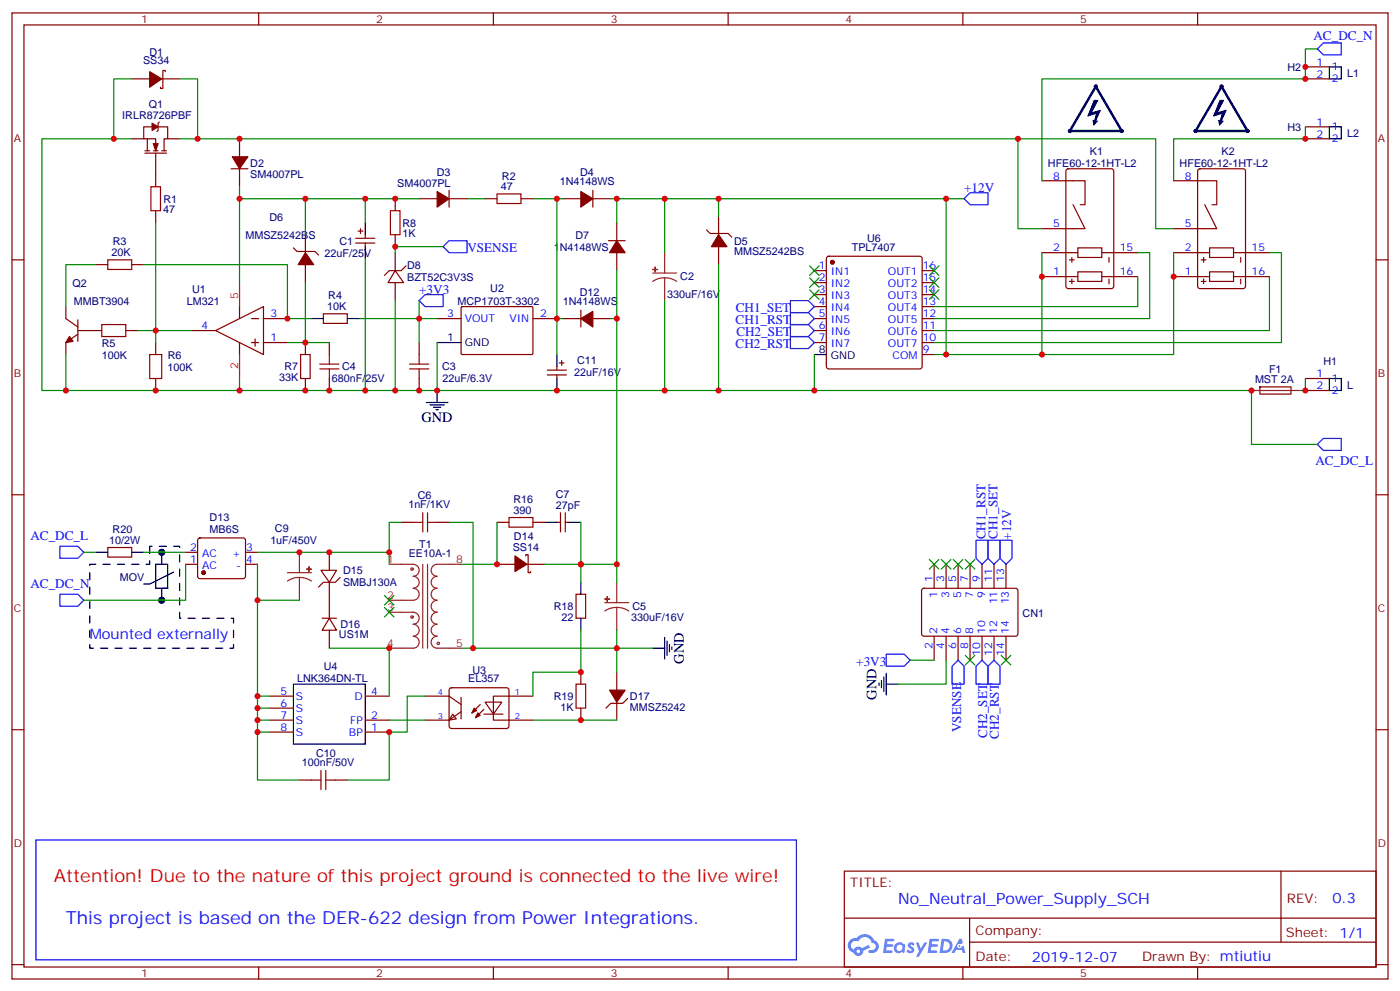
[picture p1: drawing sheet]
<svg xmlns="http://www.w3.org/2000/svg" width="412mm" height="292mm" viewBox="0 0 412 292" stroke-linecap="round" stroke-linejoin="round" font-family="sans-serif">
<g fill="none" stroke="#000" stroke-width=".35">
<path d="M391.6 19.7h3.5v3.5h-3.5zM391.6 37.3h3.5v3.6h-3.5zM107.6 65.5v3.6M107.6 72.6v3.5M91.7 93.8h3.5M102.3 93.8h3.5M128.8 100.8h7M391.6 111.4h3.5v3.5h-3.5zM45.9 166.1h3.5v7h-3.5zM47.6 162.6v3.5M49.4 173.1h-1.8v3.6M51.2 168.4l-7.1 3.5h-1.8"/>
<path d="M86.4 201.4h21.2v17.6h-21.2z"/>
</g>
<path d="M10.6 247.2h224v35.3h-224z" fill="none" stroke="#00f" stroke-width=".35"/>
<path d="M44.1 160.8v5.3h-17.6v24.7h42.3v-8.8h-15.9v-21.2h-8.8" fill="none" stroke="#000" stroke-width=".35" stroke-dasharray="2.1 2.1"/>
<g fill="#000" stroke="#000" stroke-width=".35">
<circle cx="47.6" cy="162.6" r=".88"/>
<circle cx="47.6" cy="176.7" r=".88"/>
</g>
<g fill="none" stroke="#870000" stroke-width=".35">
<path d="M3.5 3.8h405.4v284.3h-405.4zM7.1 7.3h398.2v277.3h-398.2zM76.2 3.8v3.5M145.3 3.8v3.5M214.5 3.8v3.5M283.6 3.8v3.5M352.8 3.8v3.5M384.5 19.7h7.1M38.8 23.2h5.3M47.6 23.2h5.3M48.7 21.1v-.4h-.7v5.3h-.7v-.3M384.5 23.2h7.1"/>
<path d="M384.5 37.3h7.1M68.1 49.7h4.9M70.6 40.9v5.2M70.6 49.7v5.3M123.5 58.5h5.3M132.3 58.5h5.3M132.3 56v5M142.9 58.5h3.5M153.5 58.5h3.5M165.8 58.5h5.3M174.6 58.5h5.3M174.6 56v5"/>
<path d="M384.5 40.9h7.1M3.5 76.5h3.6M28.2 77.9h3.5M38.8 77.9h3.5M86.4 73l1.1 1h5.3l1 1.1M90 69.1v5.3M90 77.9v5.3M104.8 70.1h5.6M104.8 71.5h5.6M105.5 68h1.4M106.2 67.3v1.4M107.6 69.1v1"/>
<path d="M107.6 71.5v1.1M179.2 70.8h4.9M181.7 65.5v5.3M181.7 74.4v5.3M208.1 67.7l1.1 1h5.3l1 1.1M211.7 63.8v5.3M211.7 72.6v5.3M405.3 76.5h3.6M19.4 90.2v3.6l3.5 2.4M22.9 98.4l-3.5 2.4v3.6M22.9 94.1v6.4M22.9 97.3h7.1"/>
<path d="M37 97.3h3.6M56.4 97.3h7.1M63.5 97.3l14.1-7.1v14.2zM70.6 90.2v3.6M74.1 93.8h2.1M75.1 99.8v2.1M77.6 93.8h7.1M95.2 92.4h7.1v2.8h-7.1zM128.8 93.8h7M135.9 90.4l.3-.2 20.6 .1 .2 .3-.1 13.6-.3 .2-20.6-.1-.2-.3zM157 93.8h7M165.8 93.8h5.3"/>
<path d="M171.1 91.3v4.9M174.6 93.8h5.3M45.9 100.8v3.6M45.9 111.4v3.5M70.6 100.8v3.6M74.1 100.8h2.1M77.6 100.8h7.1M90 100.8v3.6M90 111.4v3.5M97 100.8v3.6M97 111.4v3.5M384.5 111.4h7.1"/>
<path d="M384.5 114.9h7.1M3.5 145.6h3.6M118.2 153.7h3.5M128.8 153.7h3.5M146.4 153.7h3.5M157 153.7h3.5M405.3 145.6h3.6M97 176.7v5.3M146.4 166.1h5.3M154.9 163.6v-.3h.7v5.3h.7v-.4M155.2 166.1h5.3M271.7 173.3l.5-.2 27.2 .1 .5 .6-.1 13-.6 .5-27.3-.1-.4-.7v-12.7z"/>
<path d="M275.2 166.1v7M278.7 166.1v7M282.2 166.1v7M285.8 166.1v7M289.3 166.1v7M292.8 166.1v7M296.3 166.1v7M94.9 182h4.2M97 182l2.1 3.5h-4.2zM97 185.5v5.3M181.7 197.8v5.3M275.2 187.3v7"/>
<path d="M278.7 187.3v7M282.2 187.3v7M285.8 187.3v7M289.3 187.3v7M292.8 187.3v7M296.3 187.3v7M3.5 214.8h3.6M79.4 204.9h7M79.4 211.9h7M79.4 215.5h7M79.4 208.4h7M107.6 204.9h7.1"/>
<path d="M107.6 211.9h7.1M107.6 215.5h7.1M125.2 204.9h7.1l3.5 2.5M132.5 202.6l.5-.2 16.5 .1 .4 .6v10.9l-.7 .4h-16.5l-.4-.7v-10.6zM133.3 210.2l1.1 1.4-2.1 .3zM135.8 209.5l-3.5 2.4h-7.1M135.8 205.2v6.4M141.5 207.4l-2.5 2.4M142.5 208.8l-2.4 2.4M142.5 210.2h5.7M142.9 206.7h4.9l-2.5 3.5zM157 204.9h-11.7v7h11.7"/>
<path d="M181.7 206.7v5.2M184.9 205.6l-1.5 1.4h-3.5l-1.4 1.4M405.3 214.8h3.6M248.7 256.4h156.6v28.2h-156.6zM377.3 256.4v20.9M248.7 270.2h156.5M285.6 277.3h119.6M285.6 270.2v14.2M3.5 283.9h3.6M76.2 284.6v3.5M145.3 284.6v3.5M214.5 284.6v3.5"/>
<path d="M283.6 284.6v3.5M352.8 284.6v3.5M405.3 283.9h3.6"/>
</g>
<g fill="#870000" stroke="#870000" stroke-width=".35">
<path d="M20.5 99.1l1 1.4-2.1 .3z"/>
<path d="M44.1 21.1l3.5 2.1-3.5 2.5z"/>
<path d="M171.1 93.8l3.5-2.1v4.5z"/>
<path d="M171.1 56.4l3.5 2.1-3.5 2.5z"/>
<path d="M181.7 70.8l2.4 3.6h-4.5z"/>
<path d="M140.8 209.8l.7 .7-1.4 .7z"/>
<path d="M139.7 208.4l.7 .7-1.4 .7z"/>
<path d="M179.6 203.1h4.5l-2.4 3.6z"/>
<path d="M151.7 163.6l3.5 2.5-3.5 2.1z"/>
<path d="M68.4 46.1h4.6l-2.4 3.6z"/>
<path d="M128.8 56.4l3.5 2.1-3.5 2.5z"/>
<path d="M211.7 69.1l2.4 3.5h-4.6z"/>
<path d="M90 74.4l2.4 3.5h-4.6z"/>
</g>
<g fill="none" stroke="#a10000" stroke-width=".35">
<path d="M146.4 57.1h7.1v2.8h-7.1zM31.7 76.5h7.1v2.8h-7.1zM30 95.5h7v3.6h-7zM44.1 104.4h3.5v7h-3.5zM88.5 104.4h2.9v7h-2.9zM94.2 108.6h5.6M94.2 107.2h5.6M97 104.4v2.8M97 108.6v2.8M121.7 153.7h2.8M124.5 150.9v5.7M125.9 153.7h2.9"/>
<path d="M125.9 150.9v5.7M149.9 152.3h7.1v2.9h-7.1z"/>
</g>
<path d="M70.6 83.2v7M70.6 104.4v7" fill="none" stroke="#f00" stroke-width=".35"/>
<g fill="#8c2424" stroke="#8c2424" stroke-width=".35">
<path d="M90.3 167.5h1.4z"/>
<path d="M91 166.8v1.4z"/>
<path d="M192.3 79.3h1.4z"/>
<path d="M193 78.6v1.4z"/>
</g>
<g fill="none" stroke="#8c2424" stroke-width=".35">
<path d="M195.8 74.4v6M192.3 80.4h7M195.8 81.8l1.8 .2 1.7 .8M195.8 81.8l-1.9 .2-1.6 .8M195.8 81.8v6.7M84.7 168.6h7M88.2 170l-1.9 .2-1.6 .8M88.2 170l1.8 .2 1.7 .8M88.2 162.6v6M88.2 170v6.7M114.7 166.1h7a1.76 1.76 0 0 1 1.8 1.8 1.76 1.76 0 0 1-1.8 1.7 1.76 1.76 0 0 1 1.8 1.8 1.76 1.76 0 0 1-1.8 1.7 1.76 1.76 0 0 1 1.8 1.8 1.76 1.76 0 0 1-1.8 1.8h-7M124.5 166.1v24.7"/>
<path d="M125.9 166.1v24.7M135.8 166.1h-7a1.76 1.76 0 0 0-1.8 1.8 1.76 1.76 0 0 0 1.8 1.7 1.76 1.76 0 0 0-1.8 1.8 1.76 1.76 0 0 0 1.8 1.7 1.76 1.76 0 0 0-1.8 1.8 1.76 1.76 0 0 0 1.8 1.8 1.76 1.76 0 0 0-1.8 1.7 1.76 1.76 0 0 0 1.8 1.8 1.76 1.76 0 0 0-1.8 1.8 1.76 1.76 0 0 0 1.8 1.7 1.76 1.76 0 0 0-1.8 1.8 1.76 1.76 0 0 0 1.8 1.8 1.76 1.76 0 0 0-1.8 1.7 1.76 1.76 0 0 0 1.8 1.8h7M114.7 180.2h7a1.76 1.76 0 0 1 1.8 1.8 1.76 1.76 0 0 1-1.8 1.7 1.76 1.76 0 0 1 1.8 1.8 1.76 1.76 0 0 1-1.8 1.8 1.76 1.76 0 0 1 1.8 1.7 1.76 1.76 0 0 1-1.8 1.8h-7"/>
<circle cx="121.4" cy="167.5" r=".35"/>
<circle cx="121.4" cy="181.6" r=".35"/>
<circle cx="129.1" cy="189.4" r=".35"/>
</g>
<g fill="#5487ff">
<path d="M267.7 277.6a1.22 1.22 0 0 1 1.7 .2l-.4 .6a.47 .47 0 0 0-.3-.4 .47 .47 0 0 0-.5 .2l.1 .2a1.14 1.14 0 0 1 .8 1.8 1.14 1.14 0 0 1-1.9 0l-.2-.2 .5-.6 .7 .5a.29 .29 0 0 0 .3-.3 .29 .29 0 0 0-.2-.3 1.04 1.04 0 0 1-.6-1.7z"/>
<path d="M260.7 276.3h2.4l.3 .2-.2 .5-1.8 .1-.1 .8h1.5l.3 .4-.3 .4h-1.6l-.2 1.1h1.7l.2 .3-.2 .3-2.6 .1z"/>
<path d="M273.8 276.3h2.4l.3 .2-.1 .5-1.8 .1-.2 .8h1.6l.3 .4-.4 .4h-1.6l-.1 1.1h1.7l.2 .3-.2 .3-2.6 .1z"/>
<path d="M282.6 276.3h.7l.3 1.3-.6 .3a.69 .69 0 0 0-1 .3 .69 .69 0 0 0 .4 .9 .69 .69 0 0 0 .9-.6l.5-.2 .6 2.2h-.8l-.2-.9h-1.8l-.5 .9h-.8z"/>
<path d="M269.8 277.4h.8l.6 1.8 1.1-1.8h.9l-2.6 4.2h-.8l.9-1.5z"/>
<path d="M277.4 276.3l-.6 4.2h1.3a2.11 2.11 0 0 0 2.5-2.1 2.11 2.11 0 0 0-2.5-2.1zM278.1 277.1a1.39 1.39 0 0 1 1.7 1.4 1.39 1.39 0 0 1-1.8 1.3h-.3z"/>
<path d="M263.7 277.9a1.54 1.54 0 0 0-.1 2.2 1.54 1.54 0 0 0 2.2 .1l.6 .3 .3-2.3-.2-.3h-.4a1.49 1.49 0 0 0-2.4 0zM264 278.9a.94 .94 0 0 1 1.8 0 .94 .94 0 0 1-1.8 0z"/>
<path d="M250.4 276.7a2.18 2.18 0 0 0 1.1 3.7 1.44 1.44 0 0 0 1.6 .9 1.44 1.44 0 0 0 1.2-1.4l2-1.1-.5-.7-1.9 1a1.47 1.47 0 0 0-2.4 .4 1.39 1.39 0 0 1-.7-1.9 1.39 1.39 0 0 1 2-.5 2.12 2.12 0 0 1 2.2-1.3 2.12 2.12 0 0 1 1.9 1.7 1.14 1.14 0 0 1 1.1 1.4 1.14 1.14 0 0 1-1.7 .7 .43 .43 0 0 0-.5 .4 .43 .43 0 0 0 .4 .5 1.98 1.98 0 0 0 2.5-1.2 1.98 1.98 0 0 0-1.2-2.6 3.1 3.1 0 0 0-5.3-.6l-.9 .1zM252.3 280a.55 .55 0 0 1 1.1 0 .55 .55 0 0 1-1.1 0z"/>
<circle cx="282.6" cy="278.4" r=".26"/>
</g>
<g fill="none" stroke="#870000" stroke-width=".35">
<path d="M44.8 37.3h-2.5v3.6h3.6v3.5M46.6 37.3h2.8v3.6h-1.1v3.5M46.9 35.9l-.3 .4v2.1l-.4 .3M38.8 40.9h3.5M42.7 45.1h6.3M42.7 44.4h1.4M43.4 40.9v3.5M45.2 44.4h1.4M45.9 45.1v9.9M47.6 44.4h1.4M49.4 40.9h3.5M116.4 58.5v3.5"/>
<path d="M306.9 53.2h12.7v7.1h-1.4M314.2 49.9l.5-.2h12.7l.6 .4 .1 34.1-.5 .7h-12.9l-.7-.4v-34.1zM345.7 53.2h12.7v7.1h-1.4M353 49.9l.5-.2h12.7l.6 .4 .1 34.1-.5 .7h-12.9l-.7-.4v-34.1zM45.9 62v3.5M116.4 79.7l2.5 3.5h-4.6zM116.4 69.1v3.5M116.4 74.4v5.3M119.6 78.2l-1.4 1.5h-3.5l-1.5 1.4M239.9 79.7h3.5M243.7 75.6l.4-.2h26.8l.5 .2 .2 .5v31.8l-.2 .5-.5 .2h-26.8l-.5-.2-.2-.5v-31.8zM271.6 79.7h3.6"/>
<path d="M306.9 74.4h10.6M315 76.5h1.4M315.7 75.8v1.4M316.1 60.3l3.5 7h-12.7M317.5 73h7.1v2.8h-7.1zM324.6 74.4h10.5M326.7 75.8v1.4M345.7 74.4h10.6M353.8 76.5h1.4M354.5 75.8v1.4M354.9 60.3l3.5 7h-12.7M356.3 73h7.1v2.8h-7.1z"/>
<path d="M363.4 74.4h10.5M365.5 75.8v1.4M116.4 83.2v5.3M239.9 83.2h3.5M239.9 86.7h3.5M239.9 90.2h3.5M239.9 93.8h3.5M239.9 97.3h3.5M271.6 83.2h3.6M271.6 86.7h3.6M271.6 90.2h3.6M271.6 93.8h3.6"/>
<path d="M271.6 97.3h3.6M306.9 81.4h10.6M315 82.8h1.4M315.7 82.1v1.4M317.5 80h7.1v2.8h-7.1zM324.6 81.4h10.5M326.7 82.1v1.4M345.7 81.4h10.6M353.8 82.8h1.4M354.5 82.1v1.4M356.3 80h7.1v2.8h-7.1zM363.4 81.4h10.5"/>
<path d="M365.5 82.1v1.4M123.5 100.8v3.6M123.5 111.4v3.5M161.2 108.9h5.7M161.2 110.3h5.7M164 107.9v1M164 110.3v1.1M164.7 106.8h1.5M165.5 106.1v1.4M239.9 100.8h3.5M271.6 100.8h3.6M271.6 104.4h3.6"/>
<path d="M371.1 113.9h9.2v2.1h-9.1zM58.4 158.5l.5-.2h12.7l.5 .2 .2 .5v10.6l-.2 .5-.5 .2h-12.7l-.5-.2-.2-.5v-10.6zM164 153.7h1.1M165.1 150.9v5.7M166.5 150.9v5.7M166.5 153.7h1.1M31.7 161.1h7.1v2.9h-7.1zM54.7 166.1h3.5M54.7 162.6h3.5M72.3 166.1h3.5M72.3 162.6h3.5M94.5 167.9h4.6l-2.1 3.5z"/>
<path d="M97 162.6v5.3M97 171.4v5.3M100.2 170l-1.4 1.4h-3.6l-1.4 1.4M169.7 174.9h2.8v7.1h-2.8zM171.1 197.8v3.6M171.1 208.4v3.5M88.2 229.6h3.5M98.8 229.6h3.5"/>
</g>
<path d="M44.4 55h2.9v7h-2.9zM115 62h2.8v7.1h-2.8zM120.6 108.6h5.7M120.6 107.2h5.7M123.5 104.4v2.8M123.5 108.6v2.8M169.7 201.4h2.8v7h-2.8zM91.7 229.6h2.8M94.5 226.8v5.6M96 226.8v5.6M96 229.6h2.8" fill="none" stroke="#a10000" stroke-width=".35"/>
<g fill="#870000" stroke="#870000" stroke-width=".35">
<path d="M44.8 36.3l1.8 1-1.8 1.1z"/>
<path d="M45.2 42.3h1.4l-.7 2.1z"/>
<circle cx="60" cy="168.6" r=".53"/>
<circle cx="245.2" cy="77.2" r=".53"/>
</g>
<g fill="#8c2424" stroke="#8c2424" stroke-width=".35">
<path d="M178.2 176.3l1.4 .1z"/>
<path d="M178.9 175.6v1.4z"/>
</g>
<path d="M368.7 114.9h14.1M178.2 177.4h7M181.7 178.8l1.8 .2 1.7 .8M181.7 178.8l-1.9 .2-1.6 .8M181.7 171.4v6M181.7 178.8v6.7" fill="none" stroke="#8c2424" stroke-width=".35"/>
<g fill="none" stroke="#000" stroke-width=".35">
<path d="M125.6 118.5h6.3M126.6 119.2h4.3M127.7 119.9h2.1M128.8 114.9v3.6M164 104.4v3.5M164 111.4v3.5M239.9 104.4h3.5M128.4 120.6h.7M160.5 153.7h3.5M167.6 153.7h3.5M28.2 162.6h3.5M38.8 162.6h3.5"/>
<path d="M171.1 171.4v3.5M171.1 182v3.5M192.3 190.8h3.5M195.8 187.6v6.4M196.5 188.7v4.2M197.2 189.7v2.1M197.9 190.4v.7M260.3 199.2v4.3M261.1 198.2v6.3M258.9 201v.7M259.6 200.3v2.1M261.1 201.4h3.5"/>
</g>
<path d="M322.8 25.5l7.6 13.1h-15.3zM359.8 25.5l7.7 13.1h-15.3z" fill="none" stroke="#000" stroke-width=".71"/>
<g fill="#000" stroke="#000" stroke-width=".29">
<path d="M322.3 29.5h1.1l-2 3.8 2.7-.8-1.4 3.2 .6-.1-1.1 1.2-.2-1.4 .4 .3 .6-2.4-2.5 .8zM359.4 29.5h1l-1.9 3.8 2.7-.8-1.5 3.2 .6-.1-1.1 1.2-.2-1.4 .4 .3 .7-2.4-2.6 .8z"/>
<circle cx="315.1" cy="38.6" r=".44"/>
<circle cx="322.8" cy="25.5" r=".44"/>
<circle cx="330.4" cy="38.6" r=".44"/>
<circle cx="352.2" cy="38.6" r=".44"/>
<circle cx="359.8" cy="25.5" r=".44"/>
<circle cx="367.5" cy="38.6" r=".44"/>
</g>
<g fill="none" stroke="#00f" stroke-width=".35">
<path d="M389.8 12.6h5.3v3.6h-5.3l-1.7-1.8zM284 58.5l1.8-1.8h5.2v3.6h-5.2zM130.5 72.6l1.8-1.8h5.3v3.6h-5.3zM123.5 88.5l1.7-1.8h5.3v3.5h-5.3zM232.8 88.5h5.3l1.8 1.7-1.8 1.8h-5.3zM232.8 92h5.3l1.8 1.8-1.8 1.7h-5.3zM232.8 99.1h5.3l1.8 1.7-1.8 1.8h-5.3zM232.8 95.5h5.3l1.8 1.8-1.8 1.8h-5.3zM388.1 130.8l1.7-1.8h5.3v3.6h-5.3zM287.5 159h3.5v5.3l-1.7 1.8-1.8-1.8zM291 159h3.6v5.3l-1.8 1.8-1.8-1.8zM294.6 159h3.5v5.3l-1.8 1.8-1.7-1.8z"/>
<path d="M17.6 160.8h5.3l1.8 1.8-1.8 1.7h-5.3zM17.6 174.9h5.3l1.8 1.8-1.8 1.7h-5.3zM261.1 192.5h5.2l1.8 1.8-1.8 1.8h-5.2zM282.2 194.3l1.8 1.8v5.3h-3.5v-5.3zM289.3 194.3l1.7 1.8v5.3h-3.5v-5.3zM292.8 194.3l1.8 1.8v5.3h-3.6v-5.3z"/>
</g>
<g fill="none" stroke="#008700" stroke-width=".35">
<path d="M388.1 14.4h-3.6v8.8h-77.6v30M38.8 23.2h-5.3v17.7h-21.2v74h7.1v-10.5M52.9 23.2h5.3v17.7h241.7v26.4h7M384.5 37.3v3.6h-38.8v12.3M33.5 40.9h5.3M52.9 40.9h5.3M70.6 55v3.5M90 58.5v10.6M107.6 58.5h-37v24.7M123.5 58.5h-15.9v7M137.6 58.5h5.3M157 58.5h8.8"/>
<path d="M164 58.5v35.3h1.8M179.9 58.5h1.8v7M181.7 58.5h14.1v15.9M195.8 58.5h15.9v5.3M211.7 58.5h67v45.9h-3.5M278.7 58.5h5.3M299.9 40.9h40.5v26.4h5.3M28.2 77.9h-8.8v12.3M42.3 77.9h42.4v15.9h7M45.9 65.5v31.8h10.5M107.6 76.1v38.8h-37M130.5 72.6h-14.1v1.8"/>
<path d="M181.7 79.7v14.1h-1.8M211.7 77.9v37h-15.9M306.9 74.4v30h-28.2M335.1 74.4h3.6v19.4h-63.5M345.7 74.4v30h-38.8M373.9 74.4h3.6v26.4h-102.3M40.6 97.3h5.3v3.5M90 83.2v17.6h-5.3M105.8 93.8h23M116.4 88.5v26.4M123.5 88.5v12.3M164 93.8v10.6"/>
<path d="M181.7 93.8v72.3M195.8 88.5v26.4h-88.2M335.1 81.4v8.8h-59.9M373.9 81.4v15.9h-98.7M70.6 111.4v3.5h-51.2M90 100.8h7M128.8 100.8v14.1M239.9 104.4v10.5h-28.2M239.9 114.9h128.8v15.9h19.4M384.5 111.4v3.5h-1.7M118.2 153.7h-3.5v8.9M132.3 153.7h7v37.1"/>
<path d="M146.4 153.7v12.4h-10.6M171.1 153.7v17.7M24.7 162.6h3.5M42.3 162.6h12.4M54.7 166.1v10.6h-30M75.8 162.6h38.9v3.5M75.8 166.1v63.5h12.4M75.8 176.7h12.4M160.5 166.1h21.2M181.7 166.1v5.3M97 190.8h17.7v14.1M135.8 190.8h56.5"/>
<path d="M171.1 185.5v12.3h-14.1v7.1M181.7 185.5v12.3M268.1 194.3h7.1M278.7 194.3v7.1h-14.1M75.8 211.9h3.6M75.8 215.5h3.6M75.8 208.4h3.6M75.8 204.9h3.6M114.7 211.9h10.5M125.2 204.9h-5.3v10.6h-5.2v14.1h-12.4M157 211.9h24.7"/>
</g>
<g fill="#c00">
<circle cx="164" cy="114.9" r=".88"/>
<circle cx="97" cy="162.6" r=".88"/>
<circle cx="123.5" cy="114.9" r=".88"/>
<circle cx="171.1" cy="166.1" r=".88"/>
<circle cx="181.7" cy="166.1" r=".88"/>
<circle cx="278.7" cy="58.5" r=".88"/>
<circle cx="181.7" cy="93.8" r=".88"/>
<circle cx="75.8" cy="204.9" r=".88"/>
<circle cx="75.8" cy="211.9" r=".88"/>
<circle cx="88.2" cy="162.6" r=".88"/>
<circle cx="299.9" cy="40.9" r=".88"/>
<circle cx="116.4" cy="58.5" r=".88"/>
<circle cx="107.6" cy="114.9" r=".88"/>
<circle cx="58.2" cy="40.9" r=".88"/>
<circle cx="384.5" cy="114.9" r=".88"/>
<circle cx="181.7" cy="58.5" r=".88"/>
<circle cx="164" cy="58.5" r=".88"/>
<circle cx="90" cy="114.9" r=".88"/>
<circle cx="70.6" cy="40.9" r=".88"/>
<circle cx="128.8" cy="114.9" r=".88"/>
<circle cx="146.4" cy="166.1" r=".88"/>
<circle cx="114.7" cy="190.8" r=".88"/>
<circle cx="97" cy="114.9" r=".88"/>
<circle cx="123.5" cy="93.8" r=".88"/>
<circle cx="19.4" cy="114.9" r=".88"/>
<circle cx="70.6" cy="114.9" r=".88"/>
<circle cx="84.7" cy="93.8" r=".88"/>
<circle cx="70.6" cy="58.5" r=".88"/>
<circle cx="107.6" cy="58.5" r=".88"/>
<circle cx="90" cy="100.8" r=".88"/>
<circle cx="90" cy="58.5" r=".88"/>
<circle cx="114.7" cy="215.5" r=".88"/>
<circle cx="114.7" cy="162.6" r=".88"/>
<circle cx="139.3" cy="190.8" r=".88"/>
<circle cx="181.7" cy="190.8" r=".88"/>
<circle cx="116.4" cy="114.9" r=".88"/>
<circle cx="116.4" cy="72.6" r=".88"/>
<circle cx="45.9" cy="114.9" r=".88"/>
<circle cx="45.9" cy="97.3" r=".88"/>
<circle cx="306.9" cy="81.4" r=".88"/>
<circle cx="345.7" cy="81.4" r=".88"/>
<circle cx="33.5" cy="40.9" r=".88"/>
<circle cx="75.8" cy="215.5" r=".88"/>
<circle cx="75.8" cy="208.4" r=".88"/>
<circle cx="75.8" cy="176.7" r=".88"/>
<circle cx="195.8" cy="58.5" r=".88"/>
<circle cx="195.8" cy="114.9" r=".88"/>
<circle cx="164" cy="93.8" r=".88"/>
<circle cx="171.1" cy="197.8" r=".88"/>
<circle cx="171.1" cy="211.9" r=".88"/>
<circle cx="384.5" cy="40.9" r=".88"/>
<circle cx="384.5" cy="19.7" r=".88"/>
<circle cx="384.5" cy="23.2" r=".88"/>
<circle cx="368.7" cy="114.9" r=".88"/>
<circle cx="211.7" cy="58.5" r=".88"/>
<circle cx="211.7" cy="114.9" r=".88"/>
<circle cx="239.9" cy="114.9" r=".88"/>
<circle cx="278.7" cy="104.4" r=".88"/>
<circle cx="306.9" cy="104.4" r=".88"/>
</g>
<g fill="#c00" stroke="#008700" stroke-width=".35">
<path d="M113.2 175.3l2.9 2.8zM116.1 175.3l-2.9 2.8z"/>
<path d="M113.2 178.8l2.9 2.8zM116.1 178.8l-2.9 2.8z"/>
<path d="M273.8 164.7l2.8 2.8zM276.6 164.7l-2.8 2.8z"/>
<path d="M277.3 164.7l2.8 2.8zM280.1 164.7l-2.8 2.8z"/>
<path d="M280.8 164.7l2.8 2.8zM283.6 164.7l-2.8 2.8z"/>
<path d="M284.3 164.7l2.9 2.8zM287.2 164.7l-2.9 2.8z"/>
<path d="M284.3 192.9l2.9 2.8zM284.3 195.7l2.9-2.8z"/>
<path d="M294.9 192.9l2.8 2.8zM297.7 192.9l-2.8 2.8z"/>
<path d="M273.8 85.3l2.8 2.8zM276.6 85.3l-2.8 2.8z"/>
<path d="M273.8 81.8l2.8 2.8zM276.6 81.8l-2.8 2.8z"/>
<path d="M273.8 78.2l2.8 2.9zM276.6 78.2l-2.8 2.9z"/>
<path d="M238.5 78.2l2.8 2.9zM241.3 78.2l-2.8 2.9z"/>
<path d="M238.5 81.8l2.8 2.8zM241.3 81.8l-2.8 2.8z"/>
<path d="M238.5 85.3l2.8 2.8zM241.3 85.3l-2.8 2.8z"/>
</g>
<text font-size="5.3" fill="#f00" x="15.9" y="259.6">Attention! Due to the nature of this project ground is connected to the live wire!</text>
<text font-size="5.3" fill="#00f" x="19.4" y="271.9">This project is based on the DER-622 design from Power Integrations.</text>
<text font-size="4.6" fill="#00f" x="264.6" y="265.9">No_Neutral_Power_Supply_SCH</text>
<g font-size="4.2">
<text x="124.2" y="124.1">GND</text>
<text x="201.4" y="195.4" transform="rotate(-90 201.4 195.4)">GND</text>
<text x="258.2" y="205.9" transform="rotate(-90 258.2 205.9)">GND</text>
</g>
<g font-size="4.2" fill="#00f">
<text x="26.5" y="188">Mounted externally</text>
<text x="392.5" y="265.7">0.3</text>
<text x="304" y="283">2019-12-07</text>
</g>
<g font-size="3.9" fill="#00f">
<text x="386.9" y="11.8">AC_DC_N</text>
<text x="284" y="56.5">+12V</text>
<text x="137.7" y="74.2">VSENSE</text>
<text x="123.5" y="86.6">+3V3</text>
<text x="216.7" y="95.2">CH1_RST</text>
<text x="216.7" y="91.7">CH1_SET</text>
<text x="216.9" y="98.8">CH2_SET</text>
<text x="216.7" y="102.3">CH2_RST</text>
<text x="387.5" y="136.9">AC_DC_L</text>
<text x="9" y="158.9">AC_DC_L</text>
<text x="290.3" y="158.8" transform="rotate(-90 290.3 158.8)">CH1_RST</text>
<text x="293.9" y="158.6" transform="rotate(-90 293.9 158.6)">CH1_SET</text>
<text x="297.9" y="158.8" transform="rotate(-90 297.9 158.8)">+12V</text>
<text x="9" y="173">AC_DC_N</text>
<text x="252.2" y="195.9">+3V3</text>
<text x="283.1" y="215.5" transform="rotate(-90 283.1 215.5)">VSENSE</text>
<text x="290.7" y="217.3" transform="rotate(-90 290.7 217.3)">CH2_SET</text>
<text x="294.3" y="217.5" transform="rotate(-90 294.3 217.5)">CH2_RST</text>
</g>
<g font-size="3.9" fill="#800">
<text x="250.5" y="261">TITLE:</text>
<text x="379.1" y="265.7">REV:</text>
<text x="287.4" y="275.2">Company:</text>
<text x="378.7" y="275.8">Sheet: 1/1</text>
<text x="287.4" y="282.9">Date:</text>
<text x="336.4" y="282.9">Drawn By: mtiutiu</text>
</g>
<g font-size="3.2" fill="#800">
<text x="41.6" y="6.8">1</text>
<text x="110.8" y="6.8">2</text>
<text x="179.9" y="6.8">3</text>
<text x="249.1" y="6.8">4</text>
<text x="318.2" y="6.8">5</text>
<text x="4.1" y="41.9">A</text>
<text x="405.9" y="41.9">A</text>
<text x="4.1" y="111.1">B</text>
<text x="405.9" y="111.1">B</text>
<text x="4.1" y="180.2">C</text>
<text x="405.9" y="180.2">C</text>
<text x="4.1" y="249.3">D</text>
<text x="405.9" y="249.3">D</text>
<text x="41.6" y="287.6">1</text>
<text x="110.8" y="287.6">2</text>
<text x="179.9" y="287.6">3</text>
<text x="249.1" y="287.6">4</text>
<text x="318.2" y="287.6">5</text>
</g>
<g font-size="3.2" fill="#000080">
<text x="44" y="16.5">D1</text>
<text x="42.1" y="19">SS34</text>
<text x="379.2" y="20.9">H2</text>
<text x="396.9" y="22.7">L1</text>
<text x="36" y="35">IRLR8726PBF</text>
<text x="43.8" y="31.7">Q1</text>
<text x="379.2" y="38.6">H3</text>
<text x="396.9" y="40.3">L2</text>
<text x="321" y="45.6">K1</text>
<text x="359.8" y="45.6">K2</text>
<text x="73.7" y="52.3">SM4007PL</text>
<text x="73.7" y="49">D2</text>
<text x="128.7" y="51.7">D3</text>
<text x="147.9" y="52.8">R2</text>
<text x="170.9" y="51.8">D4</text>
<text x="308.7" y="49.1">HFE60-12-1HT-L2</text>
<text x="347.5" y="49.1">HFE60-12-1HT-L2</text>
<text x="48.1" y="59.6">R1</text>
<text x="117" y="55">SM4007PL</text>
<text x="147.5" y="56">47</text>
<text x="164.9" y="54.4">1N4148WS</text>
<text x="48.1" y="62.8">47</text>
<text x="79.4" y="65">D6</text>
<text x="72.3" y="70.3">MMSZ5242BS</text>
<text x="100" y="72">C1</text>
<text x="118.5" y="69.9">1K</text>
<text x="118.5" y="66.7">R8</text>
<text x="169.5" y="70.3">D7</text>
<text x="216.3" y="72">D5</text>
<text x="255.4" y="71.2">U6</text>
<text x="32.9" y="75.4">20K</text>
<text x="33.2" y="72.2">R3</text>
<text x="95.6" y="75.5">22uF/25V</text>
<text x="163.1" y="73.8">1N4148WS</text>
<text x="216.3" y="75.2">MMSZ5242BS</text>
<text x="250.9" y="73.8">TPL7407</text>
<text x="119.9" y="82.7">BZT52C3V3S</text>
<text x="119.9" y="79.1">D8</text>
<text x="200.4" y="82.5">C2</text>
<text x="21.3" y="84.4">Q2</text>
<text x="21.8" y="89.7">MMBT3904</text>
<text x="55" y="89.7">LM321</text>
<text x="56.6" y="86.2">U1</text>
<text x="96.7" y="88.1">R4</text>
<text x="134.8" y="89.7">MCP1703T-3302</text>
<text x="144.4" y="86">U2</text>
<text x="165.8" y="89.7">1N4148WS</text>
<text x="170.8" y="87.1">D12</text>
<text x="196.5" y="87.8">330uF/16V</text>
<text x="96.4" y="91.3">10K</text>
<text x="30" y="105.6">100K</text>
<text x="30" y="102.1">R5</text>
<text x="49.4" y="105.6">R6</text>
<text x="170" y="107.3">C11</text>
<text x="389.8" y="107.3">H1</text>
<text x="49.4" y="109.1">100K</text>
<text x="82.2" y="112.2">33K</text>
<text x="83.8" y="109">R7</text>
<text x="97.7" y="112.6">680nF/25V</text>
<text x="100.8" y="109">C4</text>
<text x="130.2" y="109">C3</text>
<text x="130.3" y="112.6">22uF/6.3V</text>
<text x="169.1" y="110.8">22uF/16V</text>
<text x="369.7" y="112.6">MST 2A</text>
<text x="373.8" y="109.6">F1</text>
<text x="396.9" y="114.4">L</text>
<text x="120.3" y="149.5">1nF/1KV</text>
<text x="123.1" y="146.7">C6</text>
<text x="151.3" y="148">R16</text>
<text x="163.7" y="149.9">27pF</text>
<text x="163.7" y="146.6">C7</text>
<text x="61.7" y="153.2">D13</text>
<text x="151.3" y="151.3">390</text>
<text x="32.2" y="160.2">10/2W</text>
<text x="33.2" y="156.9">R20</text>
<text x="61.7" y="156.7">MB6S</text>
<text x="79.6" y="160.2">1uF/450V</text>
<text x="81" y="156.6">C9</text>
<text x="123.5" y="161.4">T1</text>
<text x="151.4" y="159">D14</text>
<text x="120.4" y="163.8">EE10A-1</text>
<text x="151" y="162.2">SS14</text>
<text x="35.3" y="170.9">MOV</text>
<text x="101.1" y="172.6">SMBJ130A</text>
<text x="101.1" y="169">D15</text>
<text x="163.2" y="179.5">R18</text>
<text x="186.3" y="179.5">C5</text>
<text x="100.3" y="184.9">D16</text>
<text x="165.4" y="182.7">22</text>
<text x="185.9" y="182.7">330uF/16V</text>
<text x="301.2" y="181.5">CN1</text>
<text x="99.8" y="187.8">US1M</text>
<text x="95.4" y="197.3">U4</text>
<text x="87.5" y="200.7">LNK364DN-TL</text>
<text x="137.9" y="200.9">EL357</text>
<text x="139.2" y="198.4">U3</text>
<text x="163.2" y="206">R19</text>
<text x="165.1" y="209.2">1K</text>
<text x="185.6" y="209.2">MMSZ5242</text>
<text x="185.6" y="206">D17</text>
<text x="88.9" y="225.5">100nF/50V</text>
<text x="93.1" y="222.8">C10</text>
</g>
<g font-size="3.2" fill="#00f">
<text x="387.8" y="19.3">1</text>
<text x="387.8" y="22.9">2</text>
<text x="392.3" y="20.7">1</text>
<text x="392.3" y="24.3">2</text>
<text x="387.8" y="37">1</text>
<text x="387.8" y="40.5">2</text>
<text x="392.3" y="38.4">1</text>
<text x="392.3" y="41.9">2</text>
<text x="310.2" y="52.8">8</text>
<text x="349" y="52.8">8</text>
<text x="310.2" y="67">5</text>
<text x="349" y="67">5</text>
<text x="310.2" y="74">2</text>
<text x="329.8" y="74">15</text>
<text x="349" y="74">2</text>
<text x="368.7" y="74">15</text>
<text x="241.2" y="79.3">1</text>
<text x="241.2" y="82.8">2</text>
<text x="244.7" y="81.1">IN1</text>
<text x="261.5" y="81.1">OUT1</text>
<text x="271.8" y="82.8">15</text>
<text x="271.8" y="79.3">16</text>
<text x="310.2" y="81.1">1</text>
<text x="329.8" y="81.1">16</text>
<text x="349" y="81.1">1</text>
<text x="368.7" y="81.1">16</text>
<text x="241.2" y="86.4">3</text>
<text x="241.2" y="89.9">4</text>
<text x="244.7" y="84.6">IN2</text>
<text x="244.7" y="88.1">IN3</text>
<text x="261.5" y="88.1">OUT3</text>
<text x="261.5" y="84.6">OUT2</text>
<text x="271.8" y="89.9">13</text>
<text x="271.8" y="86.4">14</text>
<text x="79.7" y="93.4">3</text>
<text x="131.7" y="93.4">3</text>
<text x="136.9" y="94.8">VOUT</text>
<text x="150.1" y="94.8">VIN</text>
<text x="159.1" y="93.4">2</text>
<text x="241.2" y="93.4">5</text>
<text x="244.7" y="91.7">IN4</text>
<text x="244.7" y="95.2">IN5</text>
<text x="261.5" y="95.2">OUT5</text>
<text x="261.5" y="91.7">OUT4</text>
<text x="271.8" y="93.4">12</text>
<text x="59.4" y="96.9">4</text>
<text x="79.7" y="100.5">1</text>
<text x="241.2" y="96.9">6</text>
<text x="241.2" y="100.5">7</text>
<text x="244.7" y="98.7">IN6</text>
<text x="261.5" y="98.7">OUT6</text>
<text x="271.8" y="100.5">10</text>
<text x="271.8" y="96.9">11</text>
<text x="244.7" y="102.2">IN7</text>
<text x="261.5" y="102.2">OUT7</text>
<text x="262.9" y="105.8">COM</text>
<text x="271.8" y="104">9</text>
<text x="387.8" y="111.1">1</text>
<text x="392.3" y="112.5">1</text>
<text x="387.8" y="114.6">2</text>
<text x="392.3" y="116">2</text>
<text x="56" y="165.7">1</text>
<text x="56" y="162.2">2</text>
<text x="59.5" y="167.5">AC</text>
<text x="59.5" y="164">AC</text>
<text x="68.4" y="164">+</text>
<text x="69.6" y="167.5">-</text>
<text x="72.5" y="162.2">3</text>
<text x="72.5" y="165.7">4</text>
<text x="274.6" y="171.4" transform="rotate(-90 274.6 171.4)">1</text>
<text x="278.2" y="171.4" transform="rotate(-90 278.2 171.4)">3</text>
<text x="281.7" y="171.4" transform="rotate(-90 281.7 171.4)">5</text>
<text x="285.2" y="171.4" transform="rotate(-90 285.2 171.4)">7</text>
<text x="288.7" y="171.4" transform="rotate(-90 288.7 171.4)">9</text>
<text x="292.3" y="171.4" transform="rotate(-90 292.3 171.4)">11</text>
<text x="295.8" y="171.4" transform="rotate(-90 295.8 171.4)">13</text>
<text x="276" y="175.9" transform="rotate(-90 276 175.9)">1</text>
<text x="279.6" y="175.9" transform="rotate(-90 279.6 175.9)">3</text>
<text x="283.1" y="175.9" transform="rotate(-90 283.1 175.9)">5</text>
<text x="286.6" y="175.9" transform="rotate(-90 286.6 175.9)">7</text>
<text x="290.2" y="175.9" transform="rotate(-90 290.2 175.9)">9</text>
<text x="293.7" y="177.9" transform="rotate(-90 293.7 177.9)">11</text>
<text x="297.2" y="177.9" transform="rotate(-90 297.2 177.9)">13</text>
<text x="274.6" y="191" transform="rotate(-90 274.6 191)">2</text>
<text x="276" y="186.5" transform="rotate(-90 276 186.5)">2</text>
<text x="278.2" y="191" transform="rotate(-90 278.2 191)">4</text>
<text x="279.6" y="186.5" transform="rotate(-90 279.6 186.5)">4</text>
<text x="281.7" y="191" transform="rotate(-90 281.7 191)">6</text>
<text x="283.1" y="186.5" transform="rotate(-90 283.1 186.5)">6</text>
<text x="285.2" y="191" transform="rotate(-90 285.2 191)">8</text>
<text x="286.6" y="186.5" transform="rotate(-90 286.6 186.5)">8</text>
<text x="290.2" y="186.5" transform="rotate(-90 290.2 186.5)">10</text>
<text x="293.7" y="186.5" transform="rotate(-90 293.7 186.5)">12</text>
<text x="297.2" y="186.5" transform="rotate(-90 297.2 186.5)">14</text>
<text x="288.7" y="193.1" transform="rotate(-90 288.7 193.1)">10</text>
<text x="292.3" y="193.1" transform="rotate(-90 292.3 193.1)">12</text>
<text x="295.8" y="193.1" transform="rotate(-90 295.8 193.1)">14</text>
<text x="82.6" y="204.5">5</text>
<text x="82.6" y="208.1">6</text>
<text x="87.1" y="206">S</text>
<text x="87.1" y="209.5">S</text>
<text x="104.4" y="206">D</text>
<text x="109.4" y="204.5">4</text>
<text x="82.6" y="211.6">7</text>
<text x="82.6" y="215.1">8</text>
<text x="87.1" y="213">S</text>
<text x="103.2" y="213">FP</text>
<text x="109.4" y="215.1">1</text>
<text x="109.4" y="211.6">2</text>
<text x="87.1" y="216.5">S</text>
<text x="102.8" y="216.5">BP</text>
</g>
<g font-size="3.2" fill="#f00">
<text x="70.2" y="88.1" transform="rotate(-90 70.2 88.1)">5</text>
<text x="70.2" y="108.5" transform="rotate(-90 70.2 108.5)">2</text>
</g>
<g font-size="3.2">
<text x="131.7" y="100.5">1</text>
<text x="136.9" y="101.9">GND</text>
<text x="241.2" y="104">8</text>
<text x="244.7" y="105.8">GND</text>
</g>
<g font-size="3.2" fill="#8d2323">
<text x="114" y="165.7">1</text>
<text x="134.4" y="165.7">8</text>
<text x="114" y="179.8">3</text>
<text x="114" y="176.3">2</text>
<text x="114" y="190.4">4</text>
<text x="134.4" y="190.4">5</text>
</g>
<g font-size="2.5" fill="#00f">
<text x="129" y="204.5">4</text>
<text x="151.7" y="204.5">1</text>
<text x="129" y="211.6">3</text>
<text x="151.7" y="211.6">2</text>
</g>
</svg>
